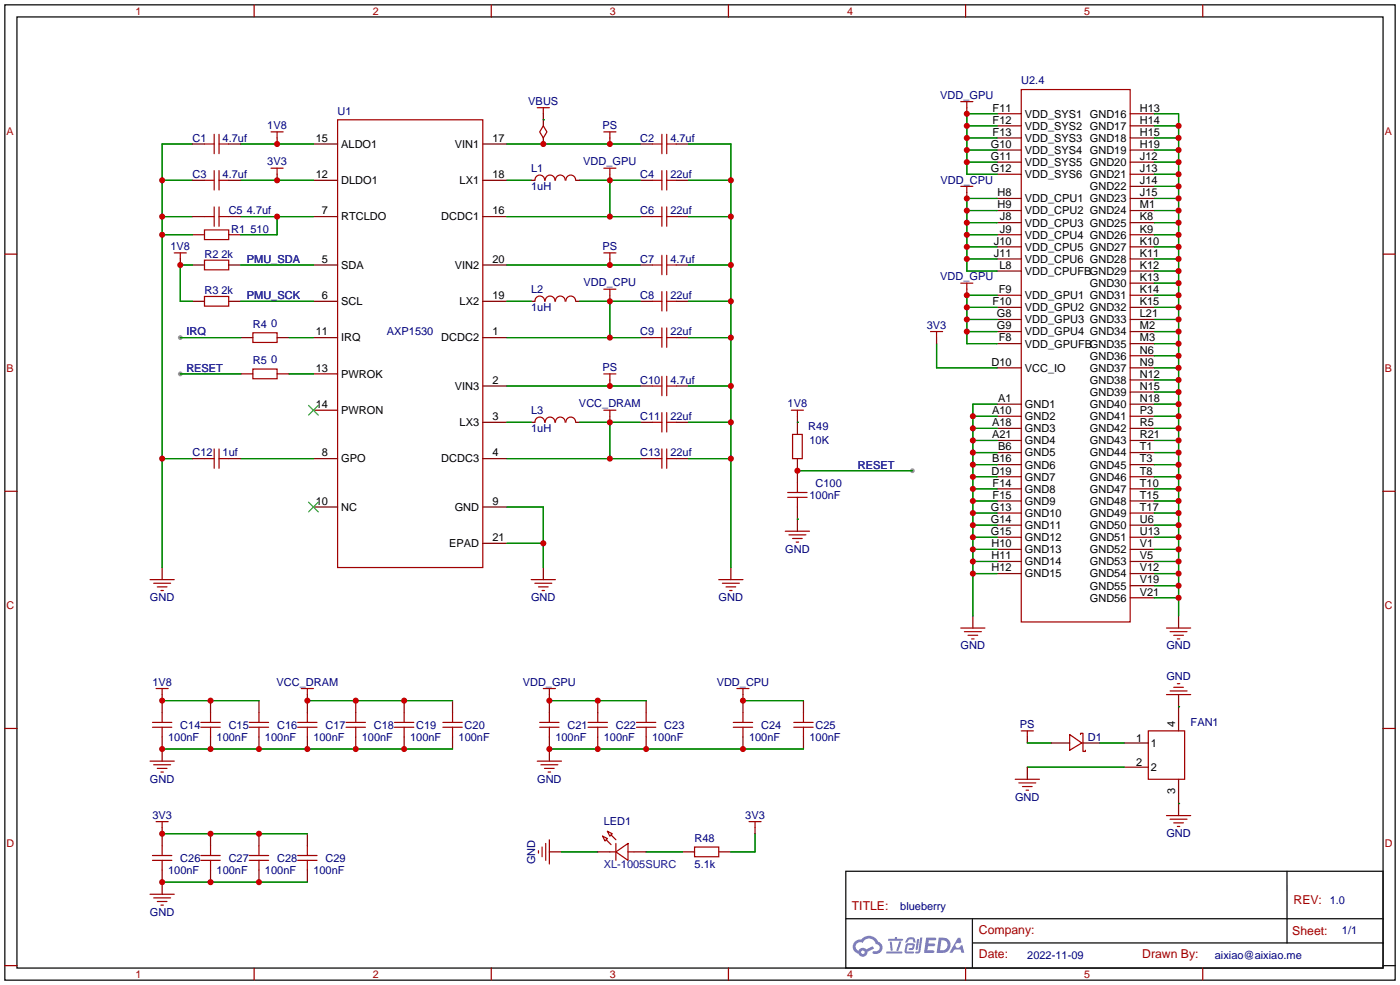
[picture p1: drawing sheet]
<svg xmlns="http://www.w3.org/2000/svg" width="294mm" height="207mm" viewBox="0 0 294 207" stroke-linecap="round" stroke-linejoin="round" font-family="sans-serif">
<g fill="#999">
<circle cx="37.8" cy="78.5" r=".51"/>
<circle cx="37.8" cy="70.9" r=".51"/>
<circle cx="191.5" cy="98.8" r=".51"/>
</g>
<path d="M1 1h291.9v204.7h-291.9zM3.6 3.6h286.7v199.6h-286.7zM177.5 182.9h112.8v20.3h-112.8zM177.6 192.8h112.6M204.1 197.9h86.1M204.1 192.8v10.2M270.2 182.9v15M290.3 202.7h2.6" fill="none" stroke="#000" stroke-width=".25"/>
<g fill="none" stroke="#a10000" stroke-width=".25">
<path d="M53.3 1v2.6M103.1 1v2.6M152.9 1v2.6M202.7 1v2.6M252.5 1v2.6M1 53.3h2.6M290.3 53.3h2.6M1 103.1h2.6M290.3 103.1h2.6M1 152.9h2.6M290.3 152.9h2.6M1 202.7h2.6"/>
<path d="M53.3 203.2v2.5M103.1 203.2v2.5M152.9 203.2v2.5M202.7 203.2v2.5M252.5 203.2v2.5"/>
</g>
<g fill="#5487ff">
<path d="M194.4 196.8h1.8l.3 .1-.1 .4-1.4 .1-.1 .6h1.2l.2 .3-.3 .3h-1.2l-.1 .9h1.3l.2 .2-.2 .3h-2z"/>
<path d="M201.1 196.8h.5l.2 1-.4 .2a.54 .54 0 0 0-.8 .2 .54 .54 0 0 0 .3 .8 .54 .54 0 0 0 .7-.5l.4-.2 .4 1.7h-.6l-.2-.7h-1.3l-.3 .7h-.7z"/>
<path d="M192.5 197.1h.5l-.4 2.1-.2 .2-.2-.2z"/>
<path d="M193.2 196.8h.4l-.4 2.8a.64 .64 0 0 1-.4 .5 .64 .64 0 0 1-.7-.2l.7-.3z"/>
<path d="M190.5 196.9l.5-.1h.8l.4 1-.4 .1-.3-.7-.7 .1a.68 .68 0 0 1-.7 .6l-.1-.2z"/>
<path d="M190.3 198.1l1.3-.1a.75 .75 0 0 1 .4 .8 .75 .75 0 0 1-.6 .6h-.6l-.1-.2 .3-.2h.4l.2-.6h-1l-.3 1.3h1.4l.2 .3-.3 .2h-1.3l-.3-.2-.1-.4z"/>
<path d="M186.1 199.7h3.1l.2 .2-.2 .3h-3.1z"/>
<path d="M188.7 197.6h.5l-.3 1.2a.73 .73 0 0 1-.5 .8l-.2-.2z"/>
<path d="M186.8 197.7h.4l.2 1.7-.2 .2-.2-.2z"/>
<path d="M186.4 197.1h1.4l.1-.4h.4v.4h1.1l.2 .2-.3 .2h-2.8z"/>
<path d="M197.1 196.8l-.5 3.2h1.1a1.64 1.64 0 0 0 1.8-1.6 1.64 1.64 0 0 0-1.9-1.6zM197.6 197.4a1.08 1.08 0 0 1 1.3 1.1 1.08 1.08 0 0 1-1.4 1h-.2z"/>
<path d="M179.5 197.6a1.5 1.5 0 0 0 .7 2.6 .99 .99 0 0 0 1.1 .6 .99 .99 0 0 0 .8-1l1.4-.7-.3-.5-1.3 .7-.2-.2a1 1 0 0 0-1.5 .5 .95 .95 0 0 1-.5-1.4 .95 .95 0 0 1 1.4-.3 1.46 1.46 0 0 1 1.5-.9 1.46 1.46 0 0 1 1.3 1.2 .78 .78 0 0 1 .7 1 .78 .78 0 0 1-1.1 .4 .3 .3 0 0 0-.4 .3 .3 .3 0 0 0 .3 .3 1.36 1.36 0 0 0 1.8-.8 1.36 1.36 0 0 0-.9-1.7 2.16 2.16 0 0 0-3.6-.5l-.7 .1zM180.8 199.9a.37 .37 0 0 1 .7 0 .37 .37 0 0 1-.7 0z"/>
</g>
<g fill="none" stroke="#a10000" stroke-width=".25">
<path d="M214.4 18.8h22.8v111.8h-22.8zM42.9 37.8h2.1M42.9 30.2h2.1M45 28.2v4.1M45 35.8v4.1M46 37.8h2M46 30.2h2M46 28.2v4.1M46 35.8v4.1M56.9 27.7h2.5M56.9 35.3h2.5M58.2 27.7v1.3"/>
<path d="M58.2 35.3v1.3M70.9 25.1h30.4v94h-30.4zM112.3 37.8a1.01 1.01 0 0 1 1-1.1 1.01 1.01 0 0 1 1 1.1M112.8 22.6h2.5M114 26.4l.8 1.3-.8 1.3-.7-1.3zM114 22.6v1.3M114.5 37.8a1.01 1.01 0 0 1 1-1.1 1.01 1.01 0 0 1 1 1.1M116.6 37.8a1.01 1.01 0 0 1 1-1.1 1.01 1.01 0 0 1 1 1.1M118.8 37.8a1.01 1.01 0 0 1 1-1.1 1.01 1.01 0 0 1 1 1.1M126.7 27.7h2.6M126.7 35.3h2.6M128 27.7v1.3"/>
<path d="M128 35.3v1.3M136.9 37.8h2M136.9 30.2h2M138.9 28.2v4.1M138.9 35.8v4.1M140 37.8h2M140 28.2v4.1M140 35.8v4.1M140 30.2h2M201.7 39.1h2.5M201.7 21.3h2.5M202.9 21.3v1.3"/>
<path d="M202.9 39.1v1.3M36.6 53.1h2.5M37.8 53.1v1.3M42.9 48.3h5.1v2h-5.1zM42.9 54.6h5.1v2h-5.1zM42.9 45.5h2.1M45 43.4v4.1M46 45.5h2M46 43.4v4.1M126.7 53.1h2.6M128 53.1v1.3M136.9 45.5h2"/>
<path d="M136.9 55.6h2M138.9 43.4v4.1M138.9 53.6v4.1M140 43.4v4.1M140 53.6v4.1M140 45.5h2M140 55.6h2M201.7 59.4h2.5M202.9 59.4v1.3M42.9 62.2h5.1v2.1h-5.1zM53.1 69.9h5.1v2h-5.1zM53.1 77.5h5.1v2h-5.1z"/>
<path d="M112.3 63.2a1.01 1.01 0 0 1 1-1.1 1.01 1.01 0 0 1 1 1.1M114.5 63.2a1.01 1.01 0 0 1 1-1.1 1.01 1.01 0 0 1 1 1.1M116.6 63.2a1.01 1.01 0 0 1 1-1.1 1.01 1.01 0 0 1 1 1.1M118.8 63.2a1.01 1.01 0 0 1 1-1.1 1.01 1.01 0 0 1 1 1.1M126.7 78.5h2.6M126.7 60.7h2.6M128 60.7v1.3M128 78.5v1.3M136.9 63.2h2M136.9 70.9h2M138.9 61.2v4.1M138.9 68.8v4.1"/>
<path d="M138.9 79v4.1M140 61.2v4.1M140 68.8v4.1M140 79v4.1M140 63.2h2M140 70.9h2M195.3 69.6h2.6M196.6 69.6v1.3M42.9 96.3h2.1M45 94.2v4.1M46 96.3h2M46 94.2v4.1"/>
<path d="M112.3 88.6a1.01 1.01 0 0 1 1-1.1 1.01 1.01 0 0 1 1 1.1M114.5 88.6a1.01 1.01 0 0 1 1-1.1 1.01 1.01 0 0 1 1 1.1M116.6 88.6a1.01 1.01 0 0 1 1-1.1 1.01 1.01 0 0 1 1 1.1M118.8 88.6a1.01 1.01 0 0 1 1-1.1 1.01 1.01 0 0 1 1 1.1M126.7 86.1h2.6M128 86.1v1.3M136.9 81h2M136.9 88.6h2M136.9 96.3h2M138.9 86.6v4.1M138.9 94.2v4.1M140 86.6v4.1"/>
<path d="M140 94.2v4.1M140 81h2M140 88.6h2M140 96.3h2M166.1 86.1h2.6M166.4 91.2h2v5.1h-2zM167.4 86.1v1.3M164.8 111.5h5.1M165.4 104.4h4M165.4 103.4h4M165.6 112.3h3.6M166.4 113h2"/>
<path d="M167.1 113.8h.5M167.4 101.3v2.1M167.4 104.4v2M31.5 121.7h5.1M32.3 122.4h3.5M33 123.2h2.1M33.8 124h.5M111.5 121.7h5.1M112.3 122.4h3.5M113 123.2h2.1M113.8 124h.5M150.9 121.7h5.1"/>
<path d="M151.6 122.4h3.6M152.4 123.2h2M153.2 124h.5M201.7 131.8h5.1M202.4 132.6h3.6M203.2 133.4h2M204 134.1h.5M244.9 131.8h5M245.6 132.6h3.6M246.4 133.4h2M247.1 134.1h.5M31.5 159.8h5.1"/>
<path d="M32 152.7h4.1M32 151.6h4.1M32.8 144.5h2.5M34 144.5v1.3M34 149.6v2M34 152.7v2M42.2 152.7h4M42.2 151.6h4M44.2 149.6v2M44.2 152.7v2M52.3 152.7h4.1M52.3 151.6h4.1"/>
<path d="M54.4 149.6v2M54.4 152.7v2M62.5 152.7h4M62.5 151.6h4M63.2 144.5h2.6M64.5 144.5v1.3M64.5 149.6v2M64.5 152.7v2M72.6 152.7h4.1M72.6 151.6h4.1M74.7 149.6v2M74.7 152.7v2"/>
<path d="M82.8 152.7h4.1M82.8 151.6h4.1M84.8 149.6v2M84.8 152.7v2M93 152.7h4M93 151.6h4M95 149.6v2M95 152.7v2M112.8 159.8h5.1M113.3 152.7h4M113.3 151.6h4M114 144.5h2.6"/>
<path d="M115.3 144.5v1.3M115.3 149.6v2M115.3 152.7v2M123.4 152.7h4.1M123.4 151.6h4.1M125.5 149.6v2M125.5 152.7v2M133.6 152.7h4.1M133.6 151.6h4.1M135.6 149.6v2M135.6 152.7v2M153.9 152.7h4.1"/>
<path d="M153.9 151.6h4.1M154.7 144.5h2.5M156 144.5v1.3M156 149.6v2M156 152.7v2M166.6 152.7h4.1M166.6 151.6h4.1M168.7 149.6v2M168.7 152.7v2M214.4 153.4h2.5M215.6 153.4v1.3M224.5 154.2l2.6 1.8-2.6 1.5z"/>
<path d="M226.8 154.2v-.3h.5v3.8h.5v-.2M241 153.4h7.7v10.2h-7.7zM244.9 145.8h5M245.6 145h3.6M246.4 144.3h2M247.1 143.5h.5M32 179.6h4.1M32.3 160.5h3.5M32.8 172.5h2.5M33 161.3h2.1M33.8 162.1h.5M34 172.5v1.2"/>
<path d="M34 177.5v2.1M42.2 179.6h4M44.2 177.5v2.1M52.3 179.6h4.1M54.4 177.5v2.1M62.5 179.6h4M64.5 177.5v2.1M113 178.6v.5M113.5 160.5h3.6M113.8 177.8v2M114.3 161.3h2M114.6 177v3.6"/>
<path d="M115.1 162.1h.5M115.3 176.3v5.1M126.5 175.5l1 .5-.5 .5zM127.3 176.3l1 1M127.5 174.5l1 .5-.5 .5zM128 178.8h1.3M128.3 175.3l1 1M129.3 178.8l2.5-1.8v3.6zM129.3 177v3.6M131.8 178.8h1.3M145.8 177.8h5.1v2h-5.1zM157.2 172.5h2.6"/>
<path d="M158.5 172.5v1.2M213.1 163.6h5.1M213.9 164.3h3.5M214.6 165.1h2.1M215.4 165.9h.5M244.9 171.2h5M245.6 172h3.6M246.4 172.7h2M247.1 173.5h.5M31.5 187.7h5.1M32 180.6h4.1M32.3 188.5h3.5"/>
<path d="M33 189.2h2.1M33.8 190h.5M34 180.6v2M42.2 180.6h4M44.2 180.6v2M52.3 180.6h4.1M54.4 180.6v2M62.5 180.6h4M64.5 180.6v2"/>
</g>
<g fill="none" stroke="#870000" stroke-width=".25">
<path d="M40.4 30.2h2.5M40.4 37.8h2.5M48 30.2h2.5M48 37.8h2.5M58.2 29v1.2M58.2 36.6v1.2M65.8 30.2h5.1M65.8 37.8h5.1M101.3 30.2h5.1M101.3 37.8h5.1M111.5 37.8h.8M114 23.9v2.5"/>
<path d="M114 29v1.2M120.9 37.8h.8M128 29v1.2M128 36.6v1.2M134.4 30.2h2.5M134.4 37.8h2.5M142 30.2h2.5M142 37.8h2.5M202.9 22.6v1.3M209.3 36.6h5.1M209.3 34h5.1M209.3 31.5h5.1"/>
<path d="M209.3 29h5.1M209.3 26.4h5.1M209.3 23.9h5.1M237.2 39.1h5.1M237.2 36.6h5.1M237.2 34h5.1M237.2 31.5h5.1M237.2 29h5.1M237.2 26.4h5.1M237.2 23.9h5.1M37.8 54.4v1.2M40.4 49.3h2.5"/>
<path d="M40.4 45.5h2.5M40.4 55.6h2.5M48 49.3h2.5M48 45.5h2.5M48 55.6h2.5M65.8 45.5h5.1M65.8 55.6h5.1M101.3 45.5h5.1M101.3 55.6h5.1M128 54.4v1.2M134.4 45.5h2.5M134.4 55.6h2.5"/>
<path d="M142 45.5h2.5M142 55.6h2.5M202.9 40.4v1.3M209.3 56.9h5.1M209.3 54.4h5.1M209.3 51.8h5.1M209.3 49.3h5.1M209.3 46.7h5.1M209.3 44.2h5.1M209.3 41.7h5.1M237.2 59.4h5.1M237.2 56.9h5.1"/>
<path d="M237.2 54.4h5.1M237.2 51.8h5.1M237.2 49.3h5.1M237.2 46.7h5.1M237.2 44.2h5.1M237.2 41.7h5.1M40.4 63.2h2.5M48 63.2h2.5M50.5 70.9h2.6M50.5 78.5h2.6M58.2 70.9h2.5M58.2 78.5h2.5"/>
<path d="M65.8 63.2h5.1M65.8 70.9h5.1M65.8 78.5h5.1M101.3 63.2h5.1M101.3 70.9h5.1M111.5 63.2h.8M120.9 63.2h.8M128 62v1.2M128 79.8v1.2M134.4 63.2h2.5M134.4 70.9h2.5M142 63.2h2.5"/>
<path d="M142 70.9h2.5M196.6 70.9v1.2M202.9 60.7v1.3M209.3 77.2h5.1M209.3 72.1h5.1M209.3 69.6h5.1M209.3 67.1h5.1M209.3 64.5h5.1M209.3 62h5.1M237.2 79.8h5.1M237.2 77.2h5.1M237.2 74.7h5.1"/>
<path d="M237.2 72.1h5.1M237.2 69.6h5.1M237.2 67.1h5.1M237.2 64.5h5.1M237.2 62h5.1M40.4 96.3h2.5M48 96.3h2.5M65.8 96.3h5.1M65.8 86.1h5.1M101.3 81h5.1M101.3 88.6h5.1M101.3 96.3h5.1"/>
<path d="M111.5 88.6h.8M120.9 88.6h.8M128 87.4v1.2M134.4 81h2.5M134.4 88.6h2.5M134.4 96.3h2.5M142 81h2.5M142 88.6h2.5M142 96.3h2.5M167.4 87.4v3.8M167.4 96.3v5M209.3 97.5h5.1"/>
<path d="M209.3 95h5.1M209.3 92.5h5.1M209.3 89.9h5.1M209.3 87.4h5.1M209.3 84.8h5.1M237.2 97.5h5.1M237.2 95h5.1M237.2 92.5h5.1M237.2 89.9h5.1M237.2 87.4h5.1M237.2 84.8h5.1M237.2 82.3h5.1"/>
<path d="M34 119.1v2.6M65.8 106.4h5.1M101.3 106.4h5.1M101.3 114h5.1M114 119.1v2.6M153.4 119.1v2.6M167.4 106.4v5.1M209.3 117.9h5.1M209.3 115.3h5.1M209.3 112.8h5.1M209.3 110.2h5.1M209.3 107.7h5.1"/>
<path d="M209.3 105.2h5.1M209.3 102.6h5.1M209.3 100.1h5.1M237.2 117.9h5.1M237.2 115.3h5.1M237.2 112.8h5.1M237.2 110.2h5.1M237.2 107.7h5.1M237.2 105.2h5.1M237.2 102.6h5.1M237.2 100.1h5.1M204.2 129.3v2.5"/>
<path d="M209.3 120.4h5.1M237.2 125.5h5.1M237.2 122.9h5.1M237.2 120.4h5.1M247.4 129.3v2.5M34 145.8v3.8M34 154.7v5.1M44.2 147.1v2.5M44.2 154.7v2.5M54.4 147.1v2.5M54.4 154.7v2.5M64.5 145.8v3.8"/>
<path d="M64.5 154.7v2.5M74.7 147.1v2.5M74.7 154.7v2.5M84.8 147.1v2.5M84.8 154.7v2.5M95 147.1v2.5M95 154.7v2.5M115.3 145.8v3.8M115.3 154.7v5.1M125.5 147.1v2.5M125.5 154.7v2.5M135.6 147.1v2.5"/>
<path d="M135.6 154.7v2.5M156 145.8v3.8M156 154.7v2.5M168.7 147.1v2.5M168.7 154.7v2.5M215.6 154.7v1.3M220.7 156h3.8M227.1 156h3.8M236 156h5M247.4 145.8v7.6M34 173.7v3.8M44.2 175v2.5"/>
<path d="M54.4 175v2.5M64.5 175v2.5M115.3 178.8h2.6M125.5 178.8h2.5M133.1 178.8h2.5M143.3 178.8h2.5M150.9 178.8h2.5M158.5 173.7v1.3M215.6 161v2.6M236 161h5M247.4 163.6v7.6M34 182.6v5.1"/>
<path d="M44.2 182.6v2.6M54.4 182.6v2.6M64.5 182.6v2.6"/>
</g>
<g fill="none" stroke="#008700" stroke-width=".25">
<path d="M34 37.8h6.4M40.4 30.2h-6.4v88.9M50.5 37.8h15.3M50.5 30.2h15.3M106.4 37.8h5.1M106.4 30.2h28M114 25.1h.1M121.7 37.8h12.7M128 37.8v7.7M144.5 37.8h8.9M144.5 30.2h8.9v88.9M202.9 26.4h6.4"/>
<path d="M202.9 29h6.4M202.9 31.5h6.4M202.9 34h6.4M209.3 23.9h-6.4v12.7h6.4M242.3 23.9h5.1v105.4M242.3 26.4h5.1M242.3 29h5.1M242.3 31.5h5.1M242.3 34h5.1M242.3 36.6h5.1M242.3 39.1h5.1M34 49.3h6.4"/>
<path d="M34 45.5h6.4M40.4 55.6h-2.6v7.6h2.6M50.5 45.5h15.3M50.5 55.6h15.3M58.2 45.5v3.8h-7.7M106.4 45.5h28M106.4 55.6h28M144.5 45.5h8.9M144.5 55.6h8.9M202.9 44.2h6.4M202.9 46.7h6.4M202.9 49.3h6.4"/>
<path d="M202.9 51.8h6.4M202.9 54.4h6.4M209.3 41.7h-6.4v15.2h6.4M242.3 41.7h5.1M242.3 44.2h5.1M242.3 46.7h5.1M242.3 49.3h5.1M242.3 51.8h5.1M242.3 54.4h5.1M242.3 56.9h5.1M242.3 59.4h5.1M37.8 70.9h12.7"/>
<path d="M37.8 78.5h12.7M50.5 63.2h15.3M60.7 70.9h5.1M60.7 78.5h5.1M106.4 63.2h5.1M106.4 70.9h28M121.7 63.2h12.7M128 63.2v7.7M144.5 63.2h8.9M144.5 70.9h8.9M196.6 72.1v5.1h12.7M202.9 69.6h6.4"/>
<path d="M202.9 67.1h6.4M202.9 64.5h6.4M209.3 62h-6.4v10.1h6.4M242.3 79.8h5.1M242.3 77.2h5.1M242.3 74.7h5.1M242.3 72.1h5.1M242.3 69.6h5.1M242.3 67.1h5.1M242.3 62h5.1M242.3 64.5h5.1M34 96.3h6.4"/>
<path d="M50.5 96.3h15.3M106.4 88.6h5.1M106.4 96.3h28M106.4 81h28M121.7 88.6h12.7M128 88.6v7.7M144.5 88.6h8.9M144.5 96.3h8.9M144.5 81h8.9M167.4 88.6h.1M167.4 98.8h24.1M204.2 97.5h5.1"/>
<path d="M204.2 95h5.1M204.2 92.5h5.1M204.2 89.9h5.1M204.2 87.4h5.1M209.3 84.8h-5.1v44.5M242.3 97.5h5.1M242.3 95h5.1M242.3 92.5h5.1M242.3 89.9h5.1M242.3 87.4h5.1M242.3 84.8h5.1M242.3 82.3h5.1"/>
<path d="M106.4 106.4h7.6v12.7M106.4 114h7.6M167.4 109h.1M204.2 115.3h5.1M204.2 112.8h5.1M204.2 110.2h5.1M204.2 107.7h5.1M204.2 105.2h5.1M204.2 102.6h5.1M204.2 100.1h5.1M204.2 117.9h5.1M242.3 115.3h5.1"/>
<path d="M242.3 112.8h5.1M242.3 110.2h5.1M242.3 107.7h5.1M242.3 105.2h5.1M242.3 102.6h5.1M242.3 100.1h5.1M242.3 117.9h5.1M204.2 120.4h5.1M242.3 125.5h5.1M242.3 122.9h5.1M242.3 120.4h5.1M34 147.1h20.4"/>
<path d="M34 157.2h61M64.5 147.1h30.5M115.3 147.1h20.3M115.3 157.2h53.4M156 147.1h12.7M215.6 156h5.1M230.9 156h5.1M247.4 148.3h.1M34 175h30.5M117.9 178.8h7.6M135.6 178.8h7.7M158.5 175v3.8h-5.1"/>
<path d="M215.6 161h20.4M247.4 168.7h.1M34 185.2h30.5"/>
</g>
<path d="M64.8 85.1l2 2M66.8 85.1l-2 2M64.8 105.4l2 2M66.8 105.4l-2 2" fill="none" stroke="#3c3" stroke-width=".25"/>
<g fill="#c00">
<circle cx="247.4" cy="115.3" r=".63"/>
<circle cx="247.4" cy="117.9" r=".63"/>
<circle cx="247.4" cy="112.8" r=".63"/>
<circle cx="247.4" cy="110.2" r=".63"/>
<circle cx="247.4" cy="107.7" r=".63"/>
<circle cx="247.4" cy="105.2" r=".63"/>
<circle cx="247.4" cy="102.6" r=".63"/>
<circle cx="247.4" cy="100.1" r=".63"/>
<circle cx="247.4" cy="97.5" r=".63"/>
<circle cx="247.4" cy="95" r=".63"/>
<circle cx="247.4" cy="92.5" r=".63"/>
<circle cx="247.4" cy="89.9" r=".63"/>
<circle cx="247.4" cy="87.4" r=".63"/>
<circle cx="247.4" cy="84.8" r=".63"/>
<circle cx="247.4" cy="82.3" r=".63"/>
<circle cx="247.4" cy="79.8" r=".63"/>
<circle cx="247.4" cy="77.2" r=".63"/>
<circle cx="247.4" cy="74.7" r=".63"/>
<circle cx="247.4" cy="72.1" r=".63"/>
<circle cx="247.4" cy="69.6" r=".63"/>
<circle cx="247.4" cy="67.1" r=".63"/>
<circle cx="247.4" cy="64.5" r=".63"/>
<circle cx="247.4" cy="125.5" r=".63"/>
<circle cx="247.4" cy="122.9" r=".63"/>
<circle cx="247.4" cy="120.4" r=".63"/>
<circle cx="247.4" cy="26.4" r=".63"/>
<circle cx="247.4" cy="29" r=".63"/>
<circle cx="247.4" cy="31.5" r=".63"/>
<circle cx="247.4" cy="34" r=".63"/>
<circle cx="247.4" cy="36.6" r=".63"/>
<circle cx="247.4" cy="39.1" r=".63"/>
<circle cx="247.4" cy="41.7" r=".63"/>
<circle cx="247.4" cy="44.2" r=".63"/>
<circle cx="247.4" cy="46.7" r=".63"/>
<circle cx="247.4" cy="49.3" r=".63"/>
<circle cx="247.4" cy="51.8" r=".63"/>
<circle cx="247.4" cy="54.4" r=".63"/>
<circle cx="247.4" cy="56.9" r=".63"/>
<circle cx="247.4" cy="59.4" r=".63"/>
<circle cx="247.4" cy="62" r=".63"/>
<circle cx="204.2" cy="87.4" r=".63"/>
<circle cx="204.2" cy="89.9" r=".63"/>
<circle cx="204.2" cy="92.5" r=".63"/>
<circle cx="204.2" cy="95" r=".63"/>
<circle cx="204.2" cy="97.5" r=".63"/>
<circle cx="204.2" cy="100.1" r=".63"/>
<circle cx="204.2" cy="102.6" r=".63"/>
<circle cx="204.2" cy="105.2" r=".63"/>
<circle cx="204.2" cy="107.7" r=".63"/>
<circle cx="204.2" cy="110.2" r=".63"/>
<circle cx="204.2" cy="112.8" r=".63"/>
<circle cx="204.2" cy="115.3" r=".63"/>
<circle cx="204.2" cy="117.9" r=".63"/>
<circle cx="204.2" cy="120.4" r=".63"/>
<circle cx="114" cy="114" r=".63"/>
<circle cx="128" cy="45.5" r=".63"/>
<circle cx="128" cy="37.8" r=".63"/>
<circle cx="128" cy="63.2" r=".63"/>
<circle cx="128" cy="70.9" r=".63"/>
<circle cx="128" cy="96.3" r=".63"/>
<circle cx="128" cy="88.6" r=".63"/>
<circle cx="153.4" cy="96.3" r=".63"/>
<circle cx="153.4" cy="88.6" r=".63"/>
<circle cx="153.4" cy="81" r=".63"/>
<circle cx="153.4" cy="70.9" r=".63"/>
<circle cx="153.4" cy="63.2" r=".63"/>
<circle cx="153.4" cy="55.6" r=".63"/>
<circle cx="153.4" cy="45.5" r=".63"/>
<circle cx="153.4" cy="37.8" r=".63"/>
<circle cx="128" cy="81" r=".63"/>
<circle cx="128" cy="55.6" r=".63"/>
<circle cx="128" cy="30.2" r=".63"/>
<circle cx="114" cy="30.2" r=".63"/>
<circle cx="58.2" cy="30.2" r=".63"/>
<circle cx="58.2" cy="37.8" r=".63"/>
<circle cx="58.2" cy="45.5" r=".63"/>
<circle cx="37.8" cy="55.6" r=".63"/>
<circle cx="34" cy="37.8" r=".63"/>
<circle cx="34" cy="45.5" r=".63"/>
<circle cx="34" cy="49.3" r=".63"/>
<circle cx="34" cy="96.3" r=".63"/>
<circle cx="202.9" cy="41.7" r=".63"/>
<circle cx="202.9" cy="44.2" r=".63"/>
<circle cx="202.9" cy="54.4" r=".63"/>
<circle cx="202.9" cy="51.8" r=".63"/>
<circle cx="202.9" cy="49.3" r=".63"/>
<circle cx="202.9" cy="46.7" r=".63"/>
<circle cx="202.9" cy="34" r=".63"/>
<circle cx="202.9" cy="31.5" r=".63"/>
<circle cx="202.9" cy="29" r=".63"/>
<circle cx="202.9" cy="26.4" r=".63"/>
<circle cx="202.9" cy="23.9" r=".63"/>
<circle cx="202.9" cy="69.6" r=".63"/>
<circle cx="202.9" cy="67.1" r=".63"/>
<circle cx="202.9" cy="64.5" r=".63"/>
<circle cx="202.9" cy="62" r=".63"/>
<circle cx="44.2" cy="147.1" r=".63"/>
<circle cx="34" cy="147.1" r=".63"/>
<circle cx="34" cy="185.2" r=".63"/>
<circle cx="44.2" cy="185.2" r=".63"/>
<circle cx="54.4" cy="185.2" r=".63"/>
<circle cx="54.4" cy="175" r=".63"/>
<circle cx="44.2" cy="175" r=".63"/>
<circle cx="34" cy="175" r=".63"/>
<circle cx="125.5" cy="147.1" r=".63"/>
<circle cx="115.3" cy="147.1" r=".63"/>
<circle cx="44.2" cy="157.2" r=".63"/>
<circle cx="54.4" cy="157.2" r=".63"/>
<circle cx="34" cy="157.2" r=".63"/>
<circle cx="84.8" cy="157.2" r=".63"/>
<circle cx="74.7" cy="157.2" r=".63"/>
<circle cx="64.5" cy="157.2" r=".63"/>
<circle cx="84.8" cy="147.1" r=".63"/>
<circle cx="74.7" cy="147.1" r=".63"/>
<circle cx="64.5" cy="147.1" r=".63"/>
<circle cx="156" cy="157.2" r=".63"/>
<circle cx="135.6" cy="157.2" r=".63"/>
<circle cx="125.5" cy="157.2" r=".63"/>
<circle cx="115.3" cy="157.2" r=".63"/>
<circle cx="156" cy="147.1" r=".63"/>
<circle cx="167.4" cy="98.8" r=".63"/>
</g>
<g font-size="2.6" fill="#a00000">
<text x="178.8" y="191">TITLE:</text>
<text x="271.5" y="189.7">REV:</text>
<text x="205.5" y="196.1">Company:</text>
<text x="271.3" y="196.3">Sheet:</text>
<text x="205.5" y="201.2">Date:</text>
<text x="239.8" y="201.2">Drawn By:</text>
</g>
<g font-size="2.3" fill="#000080">
<text x="214.4" y="17.7">U2.4</text>
<text x="110.9" y="22">VBUS</text>
<text x="197.4" y="20.8">VDD_GPU</text>
<text x="40.4" y="29.8">C1</text>
<text x="46.7" y="29.8">4.7uf</text>
<text x="56.1" y="27.1">1V8</text>
<text x="70.9" y="24.1">U1</text>
<text x="126.5" y="27.1">PS</text>
<text x="134.4" y="29.8">C2</text>
<text x="140.7" y="29.8">4.7uf</text>
<text x="56.1" y="34.7">3V3</text>
<text x="122.4" y="34.7">VDD_GPU</text>
<text x="40.4" y="37.4">C3</text>
<text x="46.7" y="37.4">4.7uf</text>
<text x="111.5" y="36.1">L1</text>
<text x="111.5" y="39.9">1uH</text>
<text x="134.4" y="37.4">C4</text>
<text x="140.7" y="37.4">22uf</text>
<text x="197.4" y="38.5">VDD_CPU</text>
<text x="48" y="45">C5</text>
<text x="51.8" y="45">4.7uf</text>
<text x="134.4" y="45">C6</text>
<text x="140.7" y="45">22uf</text>
<text x="35.8" y="52.5">1V8</text>
<text x="48.5" y="48.8">R1</text>
<text x="52.6" y="48.8">510</text>
<text x="126.5" y="52.5">PS</text>
<text x="42.9" y="54.2">R2</text>
<text x="46.5" y="54.1">2k</text>
<text x="134.4" y="55.2">C7</text>
<text x="140.7" y="55.2">4.7uf</text>
<text x="197.4" y="58.9">VDD_GPU</text>
<text x="42.9" y="61.8">R3</text>
<text x="46.5" y="61.8">2k</text>
<text x="111.5" y="61.5">L2</text>
<text x="111.5" y="65.3">1uH</text>
<text x="122.5" y="60.1">VDD_CPU</text>
<text x="134.4" y="62.8">C8</text>
<text x="140.7" y="62.8">22uf</text>
<text x="53.1" y="68.9">R4</text>
<text x="56.9" y="68.6">0</text>
<text x="81.2" y="70.3">AXP1530</text>
<text x="134.4" y="70.4">C9</text>
<text x="140.7" y="70.4">22uf</text>
<text x="194.5" y="69">3V3</text>
<text x="53.1" y="76.5">R5</text>
<text x="56.9" y="76.2">0</text>
<text x="126.5" y="77.9">PS</text>
<text x="134.4" y="80.6">C10</text>
<text x="140.7" y="80.6">4.7uf</text>
<text x="111.5" y="86.9">L3</text>
<text x="121.5" y="85.5">VCC_DRAM</text>
<text x="134.4" y="88.2">C11</text>
<text x="140.7" y="88.2">22uf</text>
<text x="165.3" y="85.5">1V8</text>
<text x="40.4" y="95.8">C12</text>
<text x="46.7" y="95.8">1uf</text>
<text x="111.5" y="90.7">1uH</text>
<text x="134.4" y="95.8">C13</text>
<text x="140.7" y="95.8">22uf</text>
<text x="169.7" y="90.2">R49</text>
<text x="169.9" y="93.3">10K</text>
<text x="169.9" y="104.7">100nF</text>
<text x="171.2" y="102.2">C100</text>
<text x="164.8" y="116">GND</text>
<text x="31.5" y="126.2">GND</text>
<text x="111.5" y="126.2">GND</text>
<text x="150.9" y="126.2">GND</text>
<text x="201.7" y="136.3">GND</text>
<text x="244.8" y="136.3">GND</text>
<text x="32" y="143.9">1V8</text>
<text x="58" y="143.9">VCC_DRAM</text>
<text x="109.7" y="143.9">VDD_GPU</text>
<text x="150.4" y="143.9">VDD_CPU</text>
<text x="244.8" y="142.7">GND</text>
<text x="35.3" y="155.5">100nF</text>
<text x="37.8" y="153">C14</text>
<text x="45.5" y="155.5">100nF</text>
<text x="48" y="153">C15</text>
<text x="55.6" y="155.5">100nF</text>
<text x="58.2" y="153">C16</text>
<text x="65.8" y="155.5">100nF</text>
<text x="68.3" y="153">C17</text>
<text x="75.9" y="155.5">100nF</text>
<text x="78.5" y="153">C18</text>
<text x="86.1" y="155.5">100nF</text>
<text x="87.4" y="153">C19</text>
<text x="96.3" y="155.5">100nF</text>
<text x="97.5" y="153">C20</text>
<text x="116.6" y="155.5">100nF</text>
<text x="119.1" y="153">C21</text>
<text x="126.7" y="155.5">100nF</text>
<text x="129.3" y="153">C22</text>
<text x="136.9" y="155.5">100nF</text>
<text x="139.4" y="153">C23</text>
<text x="157.2" y="155.5">100nF</text>
<text x="159.8" y="153">C24</text>
<text x="169.9" y="155.5">100nF</text>
<text x="171.2" y="153">C25</text>
<text x="214.1" y="152.8">PS</text>
<text x="228.3" y="155.5">D1</text>
<text x="249.9" y="152.4">FAN1</text>
<text x="31.5" y="164.3">GND</text>
<text x="112.8" y="164.3">GND</text>
<text x="32" y="171.9">3V3</text>
<text x="126.7" y="173.3">LED1</text>
<text x="156.4" y="171.9">3V3</text>
<text x="213.1" y="168.1">GND</text>
<text x="145.8" y="176.8">R48</text>
<text x="244.8" y="175.7">GND</text>
<text x="35.3" y="183.4">100nF</text>
<text x="37.8" y="180.9">C26</text>
<text x="45.5" y="183.4">100nF</text>
<text x="48" y="180.9">C27</text>
<text x="55.6" y="183.4">100nF</text>
<text x="58.2" y="180.9">C28</text>
<text x="65.8" y="183.4">100nF</text>
<text x="68.3" y="180.9">C29</text>
<text x="112.3" y="181.4" transform="rotate(-90 112.3 181.4)">GND</text>
<text x="145.8" y="182.2">5.1k</text>
<text x="189" y="191.1">blueberry</text>
<text x="279.1" y="189.8">1.0</text>
<text x="31.5" y="192.2">GND</text>
<text x="281.7" y="196.1">1/1</text>
<text x="215.6" y="201.2">2022-11-09</text>
<text x="255" y="201.2">aixiao@aixiao.me</text>
</g>
<g font-size="2.3">
<text x="208.4" y="23.4">F11</text>
<text x="239.3" y="23.4">H13</text>
<text x="66.3" y="29.8">15</text>
<text x="103.4" y="29.8">17</text>
<text x="208.4" y="28.5">F13</text>
<text x="208.4" y="26">F12</text>
<text x="215.1" y="29.8">VDD_SYS3 GND18</text>
<text x="215.1" y="27.2">VDD_SYS2 GND17</text>
<text x="215.1" y="24.7">VDD_SYS1 GND16</text>
<text x="239.3" y="28.5">H15</text>
<text x="239.3" y="26">H14</text>
<text x="71.6" y="31">ALDO1</text>
<text x="95.5" y="31">VIN1</text>
<text x="208" y="33.6">G11</text>
<text x="208" y="31">G10</text>
<text x="215.1" y="34.8">VDD_SYS5 GND20</text>
<text x="215.1" y="32.3">VDD_SYS4 GND19</text>
<text x="239.3" y="33.6">J12</text>
<text x="239.3" y="31">H19</text>
<text x="66.3" y="37.4">12</text>
<text x="71.6" y="38.7">DLDO1</text>
<text x="96.5" y="38.7">LX1</text>
<text x="103.4" y="37.4">18</text>
<text x="208" y="36.1">G12</text>
<text x="209.4" y="41.2">H8</text>
<text x="215.1" y="37.4">VDD_SYS6 GND21</text>
<text x="228.8" y="39.9">GND22</text>
<text x="239.3" y="41.2">J15</text>
<text x="239.3" y="38.7">J14</text>
<text x="239.3" y="36.1">J13</text>
<text x="67.5" y="45">7</text>
<text x="71.6" y="46.3">RTCLDO</text>
<text x="92.6" y="46.3">DCDC1</text>
<text x="103.4" y="45">16</text>
<text x="209.4" y="43.7">H9</text>
<text x="209.9" y="46.3">J8</text>
<text x="215.1" y="47.5">VDD_CPU3 GND25</text>
<text x="215.1" y="45">VDD_CPU2 GND24</text>
<text x="215.1" y="42.5">VDD_CPU1 GND23</text>
<text x="239.3" y="46.3">K8</text>
<text x="239.3" y="43.7">M1</text>
<text x="208.6" y="53.9">J11</text>
<text x="208.6" y="51.4">J10</text>
<text x="209.9" y="48.8">J9</text>
<text x="215.1" y="52.6">VDD_CPU5 GND27</text>
<text x="215.1" y="50.1">VDD_CPU4 GND26</text>
<text x="239.3" y="53.9">K11</text>
<text x="239.3" y="51.4">K10</text>
<text x="239.3" y="48.8">K9</text>
<text x="67.5" y="55.2">5</text>
<text x="71.6" y="56.4">SDA</text>
<text x="95.5" y="56.4">VIN2</text>
<text x="103.4" y="55.2">20</text>
<text x="209.8" y="56.4">L8</text>
<text x="215.1" y="57.7">VDD_CPUFBGND29</text>
<text x="215.1" y="55.2">VDD_CPU6 GND28</text>
<text x="239.3" y="59">K13</text>
<text x="239.3" y="56.4">K12</text>
<text x="67.5" y="62.8">6</text>
<text x="71.6" y="64.1">SCL</text>
<text x="96.5" y="64.1">LX2</text>
<text x="103.4" y="62.8">19</text>
<text x="208.4" y="64.1">F10</text>
<text x="209.6" y="61.5">F9</text>
<text x="215.1" y="65.3">VDD_GPU2 GND32</text>
<text x="215.1" y="62.8">VDD_GPU1 GND31</text>
<text x="228.8" y="60.2">GND30</text>
<text x="239.3" y="64.1">K15</text>
<text x="239.3" y="61.5">K14</text>
<text x="66.3" y="70.4">11</text>
<text x="71.6" y="71.7">IRQ</text>
<text x="92.6" y="71.7">DCDC2</text>
<text x="103.4" y="70.4">1</text>
<text x="209.3" y="69.1">G9</text>
<text x="209.3" y="66.6">G8</text>
<text x="209.6" y="71.7">F8</text>
<text x="215.1" y="70.4">VDD_GPU4 GND34</text>
<text x="215.1" y="67.9">VDD_GPU3 GND33</text>
<text x="239.3" y="71.7">M3</text>
<text x="239.3" y="69.1">M2</text>
<text x="239.3" y="66.6">L21</text>
<text x="208.1" y="76.8">D10</text>
<text x="215.1" y="72.9">VDD_GPUFBGND35</text>
<text x="228.8" y="75.5">GND36</text>
<text x="239.3" y="76.8">N9</text>
<text x="239.3" y="74.2">N6</text>
<text x="66.3" y="78">13</text>
<text x="71.6" y="79.3">PWROK</text>
<text x="95.5" y="81.8">VIN3</text>
<text x="103.4" y="80.6">2</text>
<text x="215.1" y="78">VCC_IO</text>
<text x="228.8" y="83.1">GND39</text>
<text x="228.8" y="80.6">GND38</text>
<text x="228.8" y="78">GND37</text>
<text x="239.3" y="81.8">N15</text>
<text x="239.3" y="79.3">N12</text>
<text x="66.3" y="85.6">14</text>
<text x="71.6" y="86.9">PWRON</text>
<text x="96.5" y="89.5">LX3</text>
<text x="103.4" y="88.2">3</text>
<text x="208.2" y="89.5">A18</text>
<text x="208.2" y="86.9">A10</text>
<text x="209.5" y="84.4">A1</text>
<text x="215.1" y="88.2">GND2</text>
<text x="215.1" y="85.6">GND1</text>
<text x="228.8" y="88.2">GND41</text>
<text x="228.8" y="85.6">GND40</text>
<text x="239.3" y="89.5">R5</text>
<text x="239.3" y="86.9">P3</text>
<text x="239.3" y="84.4">N18</text>
<text x="67.5" y="95.8">8</text>
<text x="103.4" y="95.8">4</text>
<text x="208.2" y="92">A21</text>
<text x="209.5" y="94.5">B6</text>
<text x="215.1" y="95.8">GND5</text>
<text x="215.1" y="93.3">GND4</text>
<text x="215.1" y="90.7">GND3</text>
<text x="228.8" y="95.8">GND44</text>
<text x="228.8" y="93.3">GND43</text>
<text x="228.8" y="90.7">GND42</text>
<text x="239.3" y="94.5">T1</text>
<text x="239.3" y="92">R21</text>
<text x="71.6" y="97.1">GPO</text>
<text x="92.6" y="97.1">DCDC3</text>
<text x="208.1" y="99.6">D19</text>
<text x="208.2" y="97.1">B16</text>
<text x="215.1" y="100.9">GND7</text>
<text x="215.1" y="98.3">GND6</text>
<text x="228.8" y="100.9">GND46</text>
<text x="228.8" y="98.3">GND45</text>
<text x="239.3" y="99.6">T8</text>
<text x="239.3" y="97.1">T3</text>
<text x="66.3" y="106">10</text>
<text x="71.6" y="107.2">NC</text>
<text x="95.5" y="107.2">GND</text>
<text x="103.4" y="106">9</text>
<text x="208" y="107.2">G13</text>
<text x="208.4" y="104.7">F15</text>
<text x="208.4" y="102.2">F14</text>
<text x="215.1" y="106">GND9</text>
<text x="215.1" y="103.4">GND8</text>
<text x="228.8" y="106">GND48</text>
<text x="228.8" y="103.4">GND47</text>
<text x="239.3" y="107.2">T17</text>
<text x="239.3" y="104.7">T15</text>
<text x="239.3" y="102.2">T10</text>
<text x="103.4" y="113.6">21</text>
<text x="208" y="112.3">G15</text>
<text x="208" y="109.8">G14</text>
<text x="215.1" y="113.6">GND12</text>
<text x="215.1" y="111">GND11</text>
<text x="215.1" y="108.5">GND10</text>
<text x="228.8" y="113.6">GND51</text>
<text x="228.8" y="111">GND50</text>
<text x="228.8" y="108.5">GND49</text>
<text x="239.3" y="112.3">U13</text>
<text x="239.3" y="109.8">U6</text>
<text x="94.3" y="114.9">EPAD</text>
<text x="208.1" y="119.9">H12</text>
<text x="208.1" y="117.4">H11</text>
<text x="208.1" y="114.9">H10</text>
<text x="215.1" y="118.7">GND14</text>
<text x="215.1" y="116.1">GND13</text>
<text x="228.8" y="118.7">GND53</text>
<text x="228.8" y="116.1">GND52</text>
<text x="239.3" y="119.9">V12</text>
<text x="239.3" y="117.4">V5</text>
<text x="239.3" y="114.9">V1</text>
<text x="215.1" y="121.2">GND15</text>
<text x="228.8" y="123.7">GND55</text>
<text x="228.8" y="121.2">GND54</text>
<text x="239.3" y="125">V21</text>
<text x="239.3" y="122.5">V19</text>
<text x="228.8" y="126.3">GND56</text>
<text x="238.5" y="155.7">1</text>
<text x="246.7" y="152.6" transform="rotate(-90 246.7 152.6)">4</text>
<text x="238.5" y="160.8">2</text>
<text x="241.6" y="156.7">1</text>
<text x="241.6" y="161.8">2</text>
<text x="246.7" y="166.6" transform="rotate(-90 246.7 166.6)">3</text>
</g>
<g font-size="2.3" fill="#00f">
<text x="51.8" y="55.2">PMU_SDA</text>
<text x="51.8" y="62.8">PMU_SCK</text>
<text x="39.1" y="70.4">IRQ</text>
<text x="39.1" y="78">RESET</text>
<text x="180.1" y="98.3">RESET</text>
<text x="126.7" y="182.2">XL-1005SURC</text>
</g>
<g font-size="2.2" fill="#a00000">
<text x="28.4" y="3.1">1</text>
<text x="78.2" y="3.1">2</text>
<text x="128" y="3.1">3</text>
<text x="177.8" y="3.1">4</text>
<text x="227.6" y="3.1">5</text>
<text x="1.4" y="28.3">A</text>
<text x="290.7" y="28.3">A</text>
<text x="1.4" y="78.1">B</text>
<text x="290.7" y="78.1">B</text>
<text x="1.4" y="127.9">C</text>
<text x="290.7" y="127.9">C</text>
<text x="1.4" y="177.7">D</text>
<text x="290.7" y="177.7">D</text>
<text x="28.4" y="205.3">1</text>
<text x="78.2" y="205.3">2</text>
<text x="128" y="205.3">3</text>
<text x="177.8" y="205.3">4</text>
<text x="227.6" y="205.3">5</text>
</g>
</svg>
